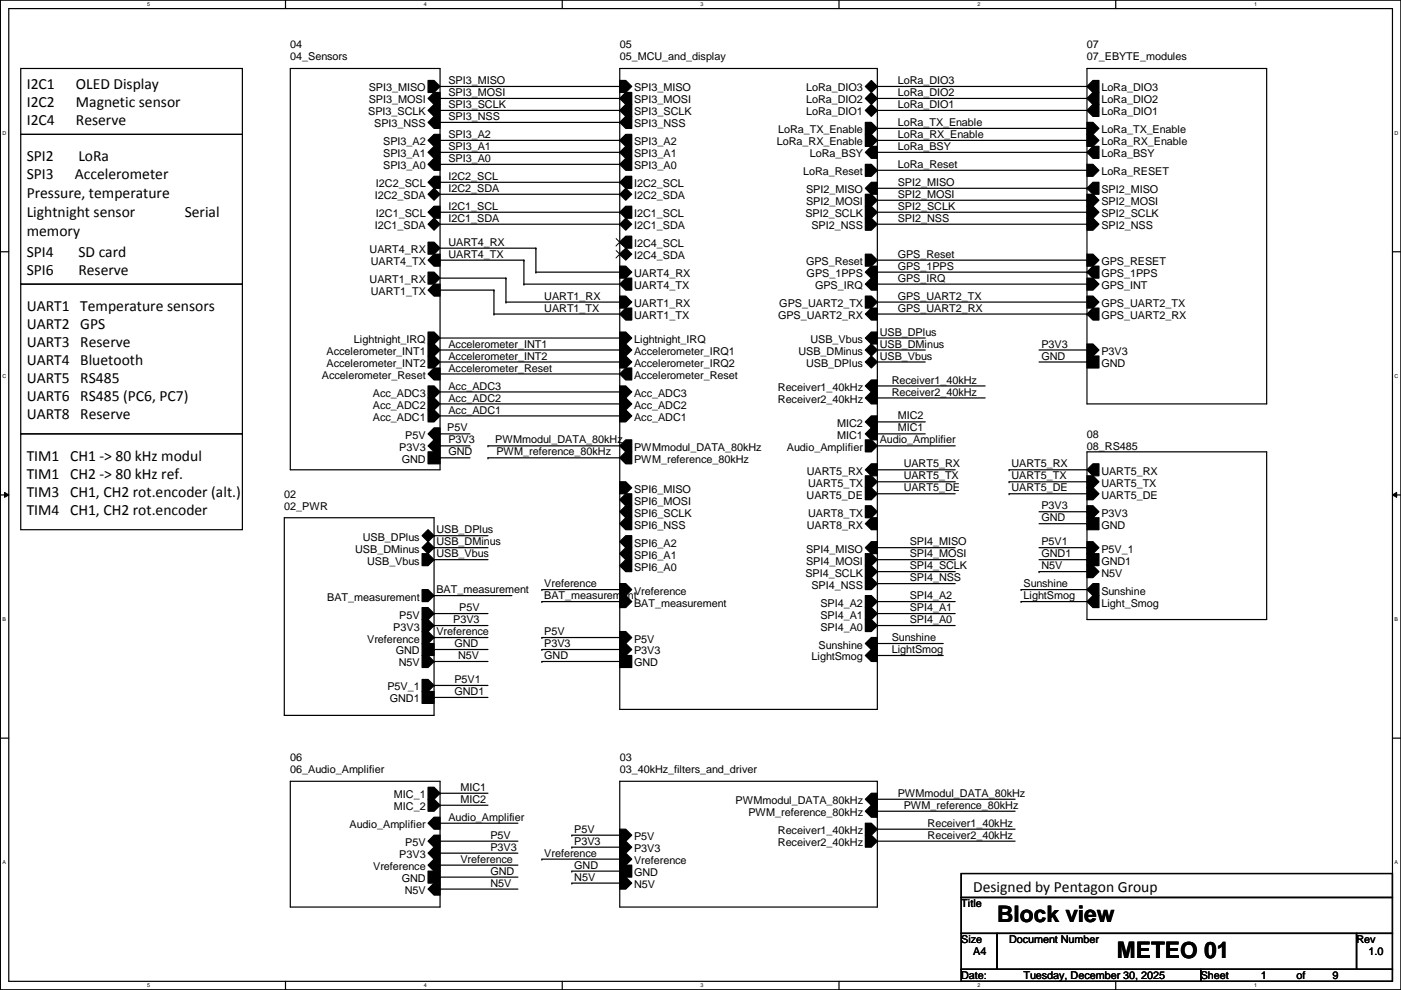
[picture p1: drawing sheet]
<svg xmlns="http://www.w3.org/2000/svg" width="297mm" height="210mm" viewBox="0 0 297 210" stroke-linecap="round" stroke-linejoin="round" font-family="sans-serif">
<path d="M.1 0h296.9v209.8h-296.9zM1.9 1.8h293.3v206.3h-293.3z" fill="none" stroke="#000" stroke-width=".25"/>
<g fill="#fff">
<path d="M31.2 .3h.6v1.2h-.6z"/>
<path d="M31.2 208.3h.6v1.2h-.6z"/>
</g>
<path d="M60.5 0v1.8M60.5 208.1v1.7" fill="none" stroke="#000" stroke-width=".25"/>
<g fill="#fff">
<path d="M89.9 .3h.6v1.2h-.6z"/>
<path d="M89.9 208.3h.6v1.2h-.6z"/>
</g>
<path d="M119.2 0v1.8M119.2 208.1v1.7" fill="none" stroke="#000" stroke-width=".25"/>
<g fill="#fff">
<path d="M148.5 .3h.6v1.2h-.6z"/>
<path d="M148.5 208.3h.6v1.2h-.6z"/>
</g>
<path d="M177.9 0v1.8M177.9 208.1v1.7" fill="none" stroke="#000" stroke-width=".25"/>
<g fill="#fff">
<path d="M207.2 .3h.6v1.2h-.6z"/>
<path d="M207.2 208.3h.6v1.2h-.6z"/>
</g>
<path d="M236.6 0v1.8M236.6 208.1v1.7" fill="none" stroke="#000" stroke-width=".25"/>
<g fill="#fff">
<path d="M265.9 .3h.6v1.2h-.6z"/>
<path d="M265.9 208.3h.6v1.2h-.6z"/>
<path d="M.5 27.6h.8v1.2h-.8z"/>
<path d="M295.7 27.6h.8v1.2h-.8z"/>
<path d="M.5 79.2h.8v1.1h-.8z"/>
<path d="M295.7 79.2h.8v1.1h-.8z"/>
</g>
<path d="M.1 53.4h1.8M295.2 53.4h1.8" fill="none" stroke="#000" stroke-width=".25"/>
<g fill="#fff">
<path d="M.5 130.7h.8v1.2h-.8z"/>
<path d="M295.7 130.7h.7v1.2h-.7z"/>
</g>
<path d="M.1 104.9h1.8M295.2 104.9h1.8" fill="none" stroke="#000" stroke-width=".25"/>
<path d="M1 104.4l.9 .5-.9 .6zM295.2 104.9l.9-.5v1.1z" fill="#000"/>
<path d="M1 104.4l.9 .5-.9 .6zM295.2 104.9l.9-.5v1.1z" fill="none" stroke="#000" stroke-width=".21"/>
<g fill="#fff">
<path d="M.5 182.3h.8v1.2h-.8z"/>
<path d="M295.7 182.3h.7v1.2h-.7z"/>
</g>
<g fill="none" stroke="#000" stroke-width=".25">
<path d="M4.4 14.5h47v14h-47zM61.5 14.5h31.8v85.1h-31.8zM90.8 17.1h1.2l1.3 1.2-1.3 1.3h-1.2zM93.3 18.3h38.1M131.4 17.1h1.3l1.2 1.2-1.2 1.3h-1.3zM131.4 18.3h.1M131.4 14.5h54.6v135.9h-54.6zM183.5 18.3l1.2-1.2 1.3 1.2-1.3 1.3zM186 18.3h.1M186 18.3h44.5M230.5 18.3l1.2-1.2h1.3v2.5h-1.3zM230.5 14.5h38.1v71.1h-38.1z"/>
<path d="M4.4 28.5h47v31.7h-47zM90.8 23.4l1.2-1.3h1.3v2.6h-1.3zM90.8 26l1.2-1.3h1.3v2.5h-1.3zM90.8 34.8l1.2-1.2h1.3v2.5h-1.3zM90.8 32.3l1.2-1.3h1.3v2.6h-1.3zM90.8 29.8l1.2-1.3h1.3v2.5h-1.3zM90.8 20.9l1.2-1.3h1.3v2.5h-1.3zM90.8 38.7l1.2-1.3h1.3v2.5h-1.3zM93.3 34.8h.1M93.3 20.9h38.1M93.3 23.4h38.1M93.3 29.8h38.1"/>
<path d="M93.3 32.3h38.1M93.3 26h38.1M93.3 38.7h38.1M93.3 34.8h38.1M131.4 20.9l1.3-1.3h1.2v2.5h-1.2zM131.4 23.4l1.3-1.3h1.2v2.6h-1.2zM131.4 26l1.3-1.3h1.2v2.5h-1.2zM131.4 34.8l1.3-1.2h1.2v2.5h-1.2zM131.4 29.8l1.3-1.3h1.2v2.5h-1.2zM131.4 38.7l1.3-1.3h1.2v2.5h-1.2zM131.4 20.9h.1M131.4 23.4h.1"/>
<path d="M131.4 26h.1M131.4 29.8h.1M131.4 32.3h.1M131.4 38.7h.1M132.7 31h1.2v2.6h-1.2l-1.3-1.3zM183.5 39.9l1.2-1.2h1.3v2.5h-1.3zM183.5 23.4l1.2-1.3 1.3 1.3-1.3 1.3zM183.5 20.9l1.2-1.3 1.3 1.3-1.3 1.2zM183.5 34.8h1.2l1.3 1.3-1.3 1.3h-1.2zM183.5 28.5h1.2l1.3 1.3-1.3 1.2h-1.2zM183.5 26h1.2l1.3 1.2-1.3 1.3h-1.2zM184.7 31h1.3v2.6h-1.3l-1.2-1.3z"/>
<path d="M186 20.9h.1M186 23.4h.1M186 29.8h.1M186 27.2h.1M186 32.3h.1M186 36.1h.1M186 20.9h44.5M186 23.4h44.5M186 29.8h44.5M186 27.2h44.5M186 32.3h44.5M186 36.1h44.5"/>
<path d="M186 39.9h44.5M230.5 23.4l1.2-1.3h1.3v2.6h-1.3zM230.5 20.9l1.2-1.3h1.3v2.5h-1.3zM230.5 32.3l1.2-1.3h1.3v2.6h-1.3zM230.5 26h1.2l1.3 1.2-1.3 1.3h-1.2zM230.5 28.5h1.2l1.3 1.3-1.3 1.2h-1.2zM230.5 34.8h1.2l1.3 1.3-1.3 1.3h-1.2zM230.5 39.9l1.2-1.2h1.3v2.5h-1.3zM230.5 39.9h.1M90.8 47.5l1.2-1.2 1.3 1.2-1.3 1.3zM90.8 41.2l1.2-1.3 1.3 1.3-1.3 1.3zM90.8 45l1.2-1.3h1.3v2.6h-1.3z"/>
<path d="M90.8 57.7h1.2l1.3 1.3-1.3 1.2h-1.2zM90.8 51.4h1.2l1.3 1.2-1.3 1.3h-1.2zM90.8 55.2l1.2-1.3h1.3v2.5h-1.3zM93.3 55.2h.1M93.3 45h38.1M93.3 47.5h38.1M93.3 55.2h17.8M93.3 41.2h38.1M93.3 52.6h20.3M93.3 59h14M107.3 59h.1M107.3 59v5.1"/>
<path d="M111.1 55.2h.1M111.1 55.2v5M113.6 52.6h.1M113.6 57.7h.1M113.6 57.7h17.8M113.6 52.6v5.1M131.4 45l1.3-1.3h1.2v2.6h-1.2zM131.4 41.2l1.3-1.3 1.2 1.3-1.2 1.3zM131.4 47.5l1.3-1.2 1.2 1.2-1.2 1.3zM131.4 53.9l1.3-1.3 1.2 1.3-1.2 1.3zM131.4 51.4l1.3-1.3h1.2v2.5h-1.2zM131.4 56.4h1.3l1.2 1.3-1.2 1.3h-1.3z"/>
<path d="M131.4 41.2h.1M131.4 45h.1M131.4 47.5h.1M131.4 57.7h.1M183.5 41.2h1.2l1.3 1.3-1.3 1.2h-1.2zM183.5 43.7h1.2l1.3 1.3-1.3 1.3h-1.2zM183.5 46.3h1.2l1.3 1.2-1.3 1.3h-1.2zM183.5 53.9h1.2l1.3 1.3-1.3 1.2h-1.2zM183.5 57.7l1.2-1.3h1.3v2.6h-1.3zM186 42.5h44.5M186 45h44.5M186 47.5h44.5"/>
<path d="M186 55.2h44.5M186 57.7h44.5M230.5 59h1.2l1.3 1.2-1.3 1.3h-1.2zM230.5 57.7l1.2-1.3h1.3v2.6h-1.3zM230.5 53.9h1.2l1.3 1.3-1.3 1.2h-1.2zM230.5 43.7h1.2l1.3 1.3-1.3 1.3h-1.2zM230.5 46.3h1.2l1.3 1.2-1.3 1.3h-1.2zM230.5 41.2h1.2l1.3 1.3-1.3 1.2h-1.2zM230.5 42.5h.1M230.5 45h.1M230.5 47.5h.1M230.5 55.2h.1"/>
<path d="M230.5 57.7h.1M4.4 60.2h47v31.8h-47zM90.8 72.9h1.2l1.3 1.3-1.3 1.3h-1.2zM90.8 79.3l1.2-1.3h1.3v2.6h-1.3zM90.8 75.5h1.2l1.3 1.3-1.3 1.2h-1.2zM90.8 70.4h1.2l1.3 1.3-1.3 1.2h-1.2zM90.8 61.5l1.2-1.3h1.3v2.6h-1.3zM93.3 74.2h38.1M93.3 76.8h38.1M93.3 71.7h38.1M93.3 61.5h11.4M93.3 79.3h38.1"/>
<path d="M104.7 61.5h.1M104.7 66.6h.1M104.7 66.6h26.7M104.7 61.5v5.1M107.3 64.1h.1M107.3 64.1h24.1M111.1 60.2h.1M111.1 60.2h20.3M131.4 62.8h1.3l1.2 1.3-1.2 1.2h-1.3zM131.4 66.6l1.3-1.3h1.2v2.6h-1.2zM131.4 70.4h1.3l1.2 1.3-1.2 1.2h-1.3zM131.4 72.9h1.3l1.2 1.3-1.2 1.3h-1.3z"/>
<path d="M131.4 75.5h1.3l1.2 1.3-1.2 1.2h-1.3zM131.4 60.2l1.3-1.2h1.2v2.5h-1.2zM131.4 79.3l1.3-1.3h1.2v2.6h-1.2zM131.4 64.1h.1M131.4 66.6h.1M131.4 71.7h.1M131.4 74.2h.1M131.4 76.8h.1M131.4 79.3h.1M183.5 76.8l1.2-1.3 1.3 1.3-1.3 1.2zM183.5 74.2l1.2-1.3 1.3 1.3-1.3 1.3zM183.5 71.7l1.2-1.3h1.3v2.5h-1.3z"/>
<path d="M183.5 62.8h1.2l1.3 1.3-1.3 1.2h-1.2zM183.5 66.6l1.2-1.3h1.3v2.6h-1.3zM183.5 60.2l1.2-1.2h1.3v2.5h-1.3zM186 76.8h.1M186 74.2h.1M186 71.7h.1M186 64.1h.1M186 74.2h10.2M186 76.8h10.2M186 71.7h10.2M186 66.6h44.5M186 60.2h44.5"/>
<path d="M186 64.1h44.5M220.3 74.2h10.2M220.3 76.8h10.2M230.5 72.9h1.2l1.3 1.3-1.3 1.3h-1.2zM230.5 75.5h2.5v2.5h-2.5zM230.5 62.8h1.2l1.3 1.3-1.3 1.2h-1.2zM230.5 66.6l1.2-1.3h1.3v2.6h-1.3zM230.5 74.2h.1M230.5 76.8h.1M230.5 66.6h.1M230.5 60.2h.1M4.4 92h47v20.3h-47z"/>
<path d="M90.8 92l1.2-1.3h1.3v2.6h-1.3zM90.8 95.8h2.5v2.5h-2.5zM90.8 94.5l1.2-1.2h1.3v2.5h-1.3zM90.8 86.9h1.2l1.3 1.3-1.3 1.3h-1.2zM90.8 84.4h1.2l1.3 1.2-1.3 1.3h-1.2zM90.8 81.8h1.2l1.3 1.3-1.3 1.3h-1.2zM93.3 97.1h.1M93.3 94.5h.1M93.3 92h.1M93.3 94.5h6.3M93.3 92h6.3M93.3 97.1h6.3"/>
<path d="M93.3 88.2h38.1M93.3 85.6h38.1M93.3 83.1h38.1M103.5 94.5h.1M103.5 97.1h.1M103.5 94.5h27.9M103.5 97.1h27.9M131.4 97.1l1.3-1.3h1.2v2.5h-1.2zM131.4 94.5l1.3-1.2h1.2v2.5h-1.2zM131.4 86.9h1.3l1.2 1.3-1.2 1.3h-1.3zM131.4 84.4h1.3l1.2 1.2-1.2 1.3h-1.3zM131.4 81.8h1.3l1.2 1.3-1.2 1.3h-1.3z"/>
<path d="M131.4 88.2h.1M131.4 85.6h.1M131.4 83.1h.1M183.5 93.3h1.2l1.3 1.2-1.3 1.3h-1.2zM183.5 84.4l1.2-1.3h1.3v2.5h-1.3zM183.5 81.8l1.2-1.2h1.3v2.5h-1.3zM183.5 92l1.2-1.3h1.3v2.6h-1.3zM183.5 89.5l1.2-1.3h1.3v2.5h-1.3zM183.5 99.6l1.2-1.3h1.3v2.6h-1.3zM186 94.5h.1M186 92h.1M186 89.5h.1"/>
<path d="M186 99.6h.1M186 81.8h.1M186 84.4h.1M186 94.5h16.5M186 92h10.2M186 89.5h10.2M186 99.6h16.5M186 81.8h22.9M186 84.4h22.9M213.9 99.6h.1M213.9 99.6h16.6M230.5 99.6l1.2-1.3h1.3v2.6h-1.3z"/>
<path d="M230.5 95.8h38.1v35.6h-38.1zM60.3 109.8h31.7v41.9h-31.7zM89.5 113.6l1.3-1.3 1.2 1.3-1.2 1.3zM89.5 116.1l1.3-1.2 1.2 1.2-1.2 1.3zM89.5 117.4h1.3l1.2 1.3-1.2 1.2h-1.3zM92 118.7h.1M92 113.6h.1M92 116.1h.1M92 118.7h11.5M92 113.6h11.5M92 116.1h11.5M131.4 119.9l1.3-1.2h1.2v2.5h-1.2z"/>
<path d="M131.4 117.4l1.3-1.3h1.2v2.6h-1.2zM131.4 114.9l1.3-1.3h1.2v2.5h-1.2zM131.4 111l1.3-1.2h1.2v2.5h-1.2zM131.4 108.5l1.3-1.3h1.2v2.6h-1.2zM131.4 106l1.3-1.3h1.2v2.5h-1.2zM131.4 102.2h1.3l1.2 1.2-1.2 1.3h-1.3zM183.5 100.9h1.2l1.3 1.3-1.3 1.2h-1.2zM183.5 103.4h1.2l1.3 1.3-1.3 1.3h-1.2zM183.5 116.1l1.2-1.2h1.3v2.5h-1.3zM183.5 117.4h1.2l1.3 1.3-1.3 1.2h-1.2zM183.5 119.9h1.2l1.3 1.3-1.3 1.3h-1.2zM183.5 111l1.2-1.2h1.3v2.5h-1.3z"/>
<path d="M183.5 107.2h1.2l1.3 1.3-1.3 1.3h-1.2zM186 102.2h.1M186 104.7h.1M186 116.1h.1M186 118.7h.1M186 118.7h16.5M186 116.1h16.5M186 102.2h16.5M186 104.7h16.5M213.9 102.2h.1M213.9 104.7h.1M213.9 102.2h16.6"/>
<path d="M213.9 104.7h16.6M220.3 118.7h10.2M220.3 116.1h10.2M220.3 108.5h10.2M220.3 111h10.2M230.5 107.2h1.2l1.3 1.3-1.3 1.3h-1.2zM230.5 117.4h2.5v2.5h-2.5zM230.5 114.9h1.2l1.3 1.2-1.3 1.3h-1.2zM230.5 103.4h1.2l1.3 1.3-1.3 1.3h-1.2zM230.5 100.9h1.2l1.3 1.3-1.3 1.2h-1.2zM230.5 109.8h2.5v2.5h-2.5zM230.5 119.9h1.2l1.3 1.3-1.3 1.3h-1.2z"/>
<path d="M230.5 108.5h.1M230.5 111h.1M230.5 118.7h.1M230.5 116.1h.1M89.5 136.4h2.5v2.6h-2.5zM89.5 131.4h1.3l1.2 1.2-1.2 1.3h-1.3zM89.5 139h1.3l1.2 1.3-1.2 1.2h-1.3zM89.5 128.8h1.3l1.2 1.3-1.2 1.3h-1.3zM89.5 133.9h1.3l1.2 1.3-1.2 1.2h-1.3zM89.5 125h1.3l1.2 1.3-1.2 1.3h-1.3zM92 135.2h.1M92 132.6h.1"/>
<path d="M92 130.1h.1M92 137.7h.1M92 126.3h.1M92 135.2h11.5M92 137.7h11.5M92 132.6h11.5M92 130.1h11.5M92 126.3h16.5M114.9 125h.1M114.9 137.7h.1M114.9 135.2h.1M114.9 127.6h.1"/>
<path d="M114.9 135.2h16.5M114.9 125h16.5M114.9 137.7h16.5M114.9 127.6h16.5M131.4 136.4h1.3l1.2 1.3-1.2 1.3h-1.3zM131.4 139h2.5v2.5h-2.5zM131.4 123.7h1.3l1.2 1.3-1.2 1.3h-1.3zM131.4 133.9h1.3l1.2 1.3-1.2 1.2h-1.3zM131.4 126.3h1.3l1.2 1.3-1.2 1.2h-1.3zM183.5 122.5h1.2l1.3 1.2-1.3 1.3h-1.2zM183.5 131.4h1.2l1.3 1.2-1.3 1.3h-1.2zM183.5 128.8h1.2l1.3 1.3-1.3 1.3h-1.2z"/>
<path d="M183.5 126.3h1.2l1.3 1.3-1.3 1.2h-1.2zM183.5 136.4l1.2-1.2h1.3v2.5h-1.3zM183.5 139l1.2-1.3h1.3v2.6h-1.3zM186 123.7h.1M186 127.6h.1M186 130.1h.1M186 132.6h.1M186 121.2h.1M186 136.4h.1M186 139h.1M186 132.6h16.5M186 130.1h16.5"/>
<path d="M186 123.7h16.5M186 127.6h16.5M186 121.2h16.5M186 136.4h14M186 139h14M216.5 127.6h.1M216.5 125h.1M216.5 125h14M216.5 127.6h14M220.3 121.2h.1M220.3 121.2h10.2M230.5 125l1.2-1.3h1.3v2.6h-1.3z"/>
<path d="M230.5 127.6l1.2-1.3h1.3v2.5h-1.3zM.1 156.5h1.8M89.5 146.6h2.5v2.5h-2.5zM89.5 144.1h1.3l1.2 1.2-1.2 1.3h-1.3zM92 140.3h.1M92 147.9h.1M92 145.3h.1M92 140.3h11.5M92 147.9h11.5M92 145.3h11.5M114.9 140.3h.1M114.9 140.3h16.5"/>
<path d="M295.2 156.5h1.8M61.5 165.7h31.8v26.6h-31.8zM90.8 174.5l1.2-1.2h1.3v2.5h-1.3zM90.8 178.4l1.2-1.3h1.3v2.5h-1.3zM90.8 166.9h1.2l1.3 1.3-1.3 1.3h-1.2zM90.8 169.5h1.2l1.3 1.2-1.3 1.3h-1.2zM93.3 174.5h.1M93.3 178.4h.1M93.3 170.7h.1M93.3 168.2h.1M93.3 174.5h16.5M93.3 178.4h16.5"/>
<path d="M93.3 170.7h10.2M93.3 168.2h10.2M121.2 179.6h.1M121.2 177.1h.1M121.2 179.6h10.2M121.2 177.1h10.2M131.4 175.8h1.3l1.2 1.3-1.2 1.3h-1.3zM131.4 178.4h1.3l1.2 1.2-1.2 1.3h-1.3zM131.4 165.7h54.6v26.6h-54.6zM183.5 174.5h1.2l1.3 1.3-1.3 1.3h-1.2zM183.5 177.1h1.2l1.3 1.3-1.3 1.2h-1.2zM183.5 169.5l1.2-1.3h1.3v2.5h-1.3z"/>
<path d="M183.5 172l1.2-1.3h1.3v2.6h-1.3zM186 169.5h.1M186 172h.1M186 175.8h.1M186 178.4h.1M186 178.4h29.2M186 169.5h29.2M186 172h29.2M186 175.8h29.2M90.8 184.7h2.5v2.5h-2.5zM90.8 188.5l1.2-1.3h1.3v2.6h-1.3zM90.8 183.4l1.2-1.2h1.3v2.5h-1.3z"/>
<path d="M90.8 180.9l1.2-1.3h1.3v2.6h-1.3zM93.3 186h.1M93.3 183.4h.1M93.3 188.5h.1M93.3 180.9h.1M93.3 186h16.5M93.3 183.4h16.5M93.3 188.5h16.5M93.3 180.9h16.5M114.9 182.2h.1M114.9 182.2h16.5M121.2 184.7h.1"/>
<path d="M121.2 187.2h.1M121.2 184.7h10.2M121.2 187.2h10.2M131.4 186h1.3l1.2 1.2-1.2 1.3h-1.3zM131.4 183.4h2.5v2.6h-2.5zM131.4 180.9h1.3l1.2 1.3-1.2 1.2h-1.3zM203.8 185.2h91.4v5.1h-91.4zM203.8 190.3h91.4v7.6h-91.4zM203.8 197.9h7.6v7.6h-7.6zM211.4 197.9h76.2v7.6h-76.2zM287.6 197.9h7.6v7.6h-7.6zM203.8 205.5h50.8v2.6h-50.8z"/>
<path d="M254.6 205.5h40.6v2.6h-40.6z"/>
</g>
<g fill="#000">
<path d="M183.5 18.3l1.2-1.2 1.3 1.2-1.3 1.3zM183.5 23.4l1.2-1.3 1.3 1.3-1.3 1.3zM183.5 20.9l1.2-1.3 1.3 1.3-1.3 1.2zM90.8 47.5l1.2-1.2 1.3 1.2-1.3 1.3zM90.8 41.2l1.2-1.3 1.3 1.3-1.3 1.3zM131.4 41.2l1.3-1.3 1.2 1.3-1.2 1.3zM131.4 47.5l1.3-1.2 1.2 1.2-1.2 1.3zM131.4 53.9l1.3-1.3 1.2 1.3-1.2 1.3zM183.5 76.8l1.2-1.3 1.3 1.3-1.3 1.2zM183.5 74.2l1.2-1.3 1.3 1.3-1.3 1.3zM89.5 113.6l1.3-1.3 1.2 1.3-1.2 1.3zM89.5 116.1l1.3-1.2 1.2 1.2-1.2 1.3z"/>
<path d="M90.8 17.1h1.2l1.3 1.2-1.3 1.3h-1.2z" fill-rule="evenodd"/>
<path d="M131.4 17.1h1.3l1.2 1.2-1.2 1.3h-1.3z" fill-rule="evenodd"/>
<path d="M230.5 18.3l1.2-1.2h1.3v2.5h-1.3z" fill-rule="evenodd"/>
<path d="M90.8 23.4l1.2-1.3h1.3v2.6h-1.3z" fill-rule="evenodd"/>
<path d="M90.8 26l1.2-1.3h1.3v2.5h-1.3z" fill-rule="evenodd"/>
<path d="M90.8 34.8l1.2-1.2h1.3v2.5h-1.3z" fill-rule="evenodd"/>
<path d="M90.8 32.3l1.2-1.3h1.3v2.6h-1.3z" fill-rule="evenodd"/>
<path d="M90.8 29.8l1.2-1.3h1.3v2.5h-1.3z" fill-rule="evenodd"/>
<path d="M90.8 20.9l1.2-1.3h1.3v2.5h-1.3z" fill-rule="evenodd"/>
<path d="M90.8 38.7l1.2-1.3h1.3v2.5h-1.3z" fill-rule="evenodd"/>
<path d="M131.4 20.9l1.3-1.3h1.2v2.5h-1.2z" fill-rule="evenodd"/>
<path d="M131.4 23.4l1.3-1.3h1.2v2.6h-1.2z" fill-rule="evenodd"/>
<path d="M131.4 26l1.3-1.3h1.2v2.5h-1.2z" fill-rule="evenodd"/>
<path d="M131.4 34.8l1.3-1.2h1.2v2.5h-1.2z" fill-rule="evenodd"/>
<path d="M132.7 31h1.2v2.6h-1.2l-1.3-1.3z" fill-rule="evenodd"/>
<path d="M131.4 29.8l1.3-1.3h1.2v2.5h-1.2z" fill-rule="evenodd"/>
<path d="M131.4 38.7l1.3-1.3h1.2v2.5h-1.2z" fill-rule="evenodd"/>
<path d="M183.5 39.9l1.2-1.2h1.3v2.5h-1.3z" fill-rule="evenodd"/>
<path d="M184.7 31h1.3v2.6h-1.3l-1.2-1.3z" fill-rule="evenodd"/>
<path d="M183.5 34.8h1.2l1.3 1.3-1.3 1.3h-1.2z" fill-rule="evenodd"/>
<path d="M183.5 28.5h1.2l1.3 1.3-1.3 1.2h-1.2z" fill-rule="evenodd"/>
<path d="M183.5 26h1.2l1.3 1.2-1.3 1.3h-1.2z" fill-rule="evenodd"/>
<path d="M230.5 23.4l1.2-1.3h1.3v2.6h-1.3z" fill-rule="evenodd"/>
<path d="M230.5 20.9l1.2-1.3h1.3v2.5h-1.3z" fill-rule="evenodd"/>
<path d="M230.5 32.3l1.2-1.3h1.3v2.6h-1.3z" fill-rule="evenodd"/>
<path d="M230.5 26h1.2l1.3 1.2-1.3 1.3h-1.2z" fill-rule="evenodd"/>
<path d="M230.5 28.5h1.2l1.3 1.3-1.3 1.2h-1.2z" fill-rule="evenodd"/>
<path d="M230.5 34.8h1.2l1.3 1.3-1.3 1.3h-1.2z" fill-rule="evenodd"/>
<path d="M230.5 39.9l1.2-1.2h1.3v2.5h-1.3z" fill-rule="evenodd"/>
<path d="M90.8 45l1.2-1.3h1.3v2.6h-1.3z" fill-rule="evenodd"/>
<path d="M90.8 57.7h1.2l1.3 1.3-1.3 1.2h-1.2z" fill-rule="evenodd"/>
<path d="M90.8 51.4h1.2l1.3 1.2-1.3 1.3h-1.2z" fill-rule="evenodd"/>
<path d="M90.8 55.2l1.2-1.3h1.3v2.5h-1.3z" fill-rule="evenodd"/>
<path d="M131.4 45l1.3-1.3h1.2v2.6h-1.2z" fill-rule="evenodd"/>
<path d="M131.4 51.4l1.3-1.3h1.2v2.5h-1.2z" fill-rule="evenodd"/>
<path d="M131.4 56.4h1.3l1.2 1.3-1.2 1.3h-1.3z" fill-rule="evenodd"/>
<path d="M183.5 41.2h1.2l1.3 1.3-1.3 1.2h-1.2z" fill-rule="evenodd"/>
<path d="M183.5 43.7h1.2l1.3 1.3-1.3 1.3h-1.2z" fill-rule="evenodd"/>
<path d="M183.5 46.3h1.2l1.3 1.2-1.3 1.3h-1.2z" fill-rule="evenodd"/>
<path d="M183.5 53.9h1.2l1.3 1.3-1.3 1.2h-1.2z" fill-rule="evenodd"/>
<path d="M183.5 57.7l1.2-1.3h1.3v2.6h-1.3z" fill-rule="evenodd"/>
<path d="M230.5 57.7l1.2-1.3h1.3v2.6h-1.3z" fill-rule="evenodd"/>
<path d="M230.5 53.9h1.2l1.3 1.3-1.3 1.2h-1.2z" fill-rule="evenodd"/>
<path d="M230.5 43.7h1.2l1.3 1.3-1.3 1.3h-1.2z" fill-rule="evenodd"/>
<path d="M230.5 46.3h1.2l1.3 1.2-1.3 1.3h-1.2z" fill-rule="evenodd"/>
<path d="M230.5 41.2h1.2l1.3 1.3-1.3 1.2h-1.2z" fill-rule="evenodd"/>
<path d="M90.8 72.9h1.2l1.3 1.3-1.3 1.3h-1.2z" fill-rule="evenodd"/>
<path d="M90.8 79.3l1.2-1.3h1.3v2.6h-1.3z" fill-rule="evenodd"/>
<path d="M90.8 75.5h1.2l1.3 1.3-1.3 1.2h-1.2z" fill-rule="evenodd"/>
<path d="M90.8 70.4h1.2l1.3 1.3-1.3 1.2h-1.2z" fill-rule="evenodd"/>
<path d="M90.8 61.5l1.2-1.3h1.3v2.6h-1.3z" fill-rule="evenodd"/>
<path d="M131.4 62.8h1.3l1.2 1.3-1.2 1.2h-1.3z" fill-rule="evenodd"/>
<path d="M131.4 66.6l1.3-1.3h1.2v2.6h-1.2z" fill-rule="evenodd"/>
<path d="M131.4 70.4h1.3l1.2 1.3-1.2 1.2h-1.3z" fill-rule="evenodd"/>
<path d="M131.4 72.9h1.3l1.2 1.3-1.2 1.3h-1.3z" fill-rule="evenodd"/>
<path d="M131.4 75.5h1.3l1.2 1.3-1.2 1.2h-1.3z" fill-rule="evenodd"/>
<path d="M131.4 60.2l1.3-1.2h1.2v2.5h-1.2z" fill-rule="evenodd"/>
<path d="M131.4 79.3l1.3-1.3h1.2v2.6h-1.2z" fill-rule="evenodd"/>
<path d="M183.5 71.7l1.2-1.3h1.3v2.5h-1.3z" fill-rule="evenodd"/>
<path d="M183.5 62.8h1.2l1.3 1.3-1.3 1.2h-1.2z" fill-rule="evenodd"/>
<path d="M183.5 66.6l1.2-1.3h1.3v2.6h-1.3z" fill-rule="evenodd"/>
<path d="M183.5 60.2l1.2-1.2h1.3v2.5h-1.3z" fill-rule="evenodd"/>
<path d="M230.5 59h1.2l1.3 1.2-1.3 1.3h-1.2z" fill-rule="evenodd"/>
<path d="M230.5 72.9h1.2l1.3 1.3-1.3 1.3h-1.2z" fill-rule="evenodd"/>
<path d="M230.5 75.5h2.5v2.5h-2.5z" fill-rule="evenodd"/>
<path d="M230.5 62.8h1.2l1.3 1.3-1.3 1.2h-1.2z" fill-rule="evenodd"/>
<path d="M230.5 66.6l1.2-1.3h1.3v2.6h-1.3z" fill-rule="evenodd"/>
<path d="M90.8 92l1.2-1.3h1.3v2.6h-1.3z" fill-rule="evenodd"/>
<path d="M90.8 95.8h2.5v2.5h-2.5z" fill-rule="evenodd"/>
<path d="M90.8 94.5l1.2-1.2h1.3v2.5h-1.3z" fill-rule="evenodd"/>
<path d="M90.8 86.9h1.2l1.3 1.3-1.3 1.3h-1.2z" fill-rule="evenodd"/>
<path d="M90.8 84.4h1.2l1.3 1.2-1.3 1.3h-1.2z" fill-rule="evenodd"/>
<path d="M90.8 81.8h1.2l1.3 1.3-1.3 1.3h-1.2z" fill-rule="evenodd"/>
<path d="M131.4 97.1l1.3-1.3h1.2v2.5h-1.2z" fill-rule="evenodd"/>
<path d="M131.4 94.5l1.3-1.2h1.2v2.5h-1.2z" fill-rule="evenodd"/>
<path d="M131.4 86.9h1.3l1.2 1.3-1.2 1.3h-1.3z" fill-rule="evenodd"/>
<path d="M131.4 84.4h1.3l1.2 1.2-1.2 1.3h-1.3z" fill-rule="evenodd"/>
<path d="M131.4 81.8h1.3l1.2 1.3-1.2 1.3h-1.3z" fill-rule="evenodd"/>
<path d="M183.5 93.3h1.2l1.3 1.2-1.3 1.3h-1.2z" fill-rule="evenodd"/>
<path d="M183.5 84.4l1.2-1.3h1.3v2.5h-1.3z" fill-rule="evenodd"/>
<path d="M183.5 81.8l1.2-1.2h1.3v2.5h-1.3z" fill-rule="evenodd"/>
<path d="M183.5 92l1.2-1.3h1.3v2.6h-1.3z" fill-rule="evenodd"/>
<path d="M183.5 89.5l1.2-1.3h1.3v2.5h-1.3z" fill-rule="evenodd"/>
<path d="M183.5 99.6l1.2-1.3h1.3v2.6h-1.3z" fill-rule="evenodd"/>
<path d="M230.5 99.6l1.2-1.3h1.3v2.6h-1.3z" fill-rule="evenodd"/>
<path d="M89.5 117.4h1.3l1.2 1.3-1.2 1.2h-1.3z" fill-rule="evenodd"/>
<path d="M131.4 119.9l1.3-1.2h1.2v2.5h-1.2z" fill-rule="evenodd"/>
<path d="M131.4 117.4l1.3-1.3h1.2v2.6h-1.2z" fill-rule="evenodd"/>
<path d="M131.4 114.9l1.3-1.3h1.2v2.5h-1.2z" fill-rule="evenodd"/>
<path d="M131.4 111l1.3-1.2h1.2v2.5h-1.2z" fill-rule="evenodd"/>
<path d="M131.4 108.5l1.3-1.3h1.2v2.6h-1.2z" fill-rule="evenodd"/>
<path d="M131.4 106l1.3-1.3h1.2v2.5h-1.2z" fill-rule="evenodd"/>
<path d="M131.4 102.2h1.3l1.2 1.2-1.2 1.3h-1.3z" fill-rule="evenodd"/>
<path d="M183.5 100.9h1.2l1.3 1.3-1.3 1.2h-1.2z" fill-rule="evenodd"/>
<path d="M183.5 103.4h1.2l1.3 1.3-1.3 1.3h-1.2z" fill-rule="evenodd"/>
<path d="M183.5 116.1l1.2-1.2h1.3v2.5h-1.3z" fill-rule="evenodd"/>
<path d="M183.5 117.4h1.2l1.3 1.3-1.3 1.2h-1.2z" fill-rule="evenodd"/>
<path d="M183.5 111l1.2-1.2h1.3v2.5h-1.3z" fill-rule="evenodd"/>
<path d="M183.5 107.2h1.2l1.3 1.3-1.3 1.3h-1.2z" fill-rule="evenodd"/>
<path d="M230.5 107.2h1.2l1.3 1.3-1.3 1.3h-1.2z" fill-rule="evenodd"/>
<path d="M230.5 117.4h2.5v2.5h-2.5z" fill-rule="evenodd"/>
<path d="M230.5 114.9h1.2l1.3 1.2-1.3 1.3h-1.2z" fill-rule="evenodd"/>
<path d="M230.5 103.4h1.2l1.3 1.3-1.3 1.3h-1.2z" fill-rule="evenodd"/>
<path d="M230.5 100.9h1.2l1.3 1.3-1.3 1.2h-1.2z" fill-rule="evenodd"/>
<path d="M230.5 109.8h2.5v2.5h-2.5z" fill-rule="evenodd"/>
<path d="M89.5 136.4h2.5v2.6h-2.5z" fill-rule="evenodd"/>
<path d="M89.5 131.4h1.3l1.2 1.2-1.2 1.3h-1.3z" fill-rule="evenodd"/>
<path d="M89.5 128.8h1.3l1.2 1.3-1.2 1.3h-1.3z" fill-rule="evenodd"/>
<path d="M89.5 133.9h1.3l1.2 1.3-1.2 1.2h-1.3z" fill-rule="evenodd"/>
<path d="M89.5 125h1.3l1.2 1.3-1.2 1.3h-1.3z" fill-rule="evenodd"/>
<path d="M131.4 136.4h1.3l1.2 1.3-1.2 1.3h-1.3z" fill-rule="evenodd"/>
<path d="M131.4 123.7h1.3l1.2 1.3-1.2 1.3h-1.3z" fill-rule="evenodd"/>
<path d="M131.4 133.9h1.3l1.2 1.3-1.2 1.2h-1.3z" fill-rule="evenodd"/>
<path d="M131.4 126.3h1.3l1.2 1.3-1.2 1.2h-1.3z" fill-rule="evenodd"/>
<path d="M183.5 119.9h1.2l1.3 1.3-1.3 1.3h-1.2z" fill-rule="evenodd"/>
<path d="M183.5 122.5h1.2l1.3 1.2-1.3 1.3h-1.2z" fill-rule="evenodd"/>
<path d="M183.5 131.4h1.2l1.3 1.2-1.3 1.3h-1.2z" fill-rule="evenodd"/>
<path d="M183.5 128.8h1.2l1.3 1.3-1.3 1.3h-1.2z" fill-rule="evenodd"/>
<path d="M183.5 126.3h1.2l1.3 1.3-1.3 1.2h-1.2z" fill-rule="evenodd"/>
<path d="M183.5 136.4l1.2-1.2h1.3v2.5h-1.3z" fill-rule="evenodd"/>
<path d="M183.5 139l1.2-1.3h1.3v2.6h-1.3z" fill-rule="evenodd"/>
<path d="M230.5 125l1.2-1.3h1.3v2.6h-1.3z" fill-rule="evenodd"/>
<path d="M230.5 119.9h1.2l1.3 1.3-1.3 1.3h-1.2z" fill-rule="evenodd"/>
<path d="M230.5 127.6l1.2-1.3h1.3v2.5h-1.3z" fill-rule="evenodd"/>
<path d="M89.5 139h1.3l1.2 1.3-1.2 1.2h-1.3z" fill-rule="evenodd"/>
<path d="M89.5 146.6h2.5v2.5h-2.5z" fill-rule="evenodd"/>
<path d="M89.5 144.1h1.3l1.2 1.2-1.2 1.3h-1.3z" fill-rule="evenodd"/>
<path d="M131.4 139h2.5v2.5h-2.5z" fill-rule="evenodd"/>
<path d="M90.8 174.5l1.2-1.2h1.3v2.5h-1.3z" fill-rule="evenodd"/>
<path d="M90.8 178.4l1.2-1.3h1.3v2.5h-1.3z" fill-rule="evenodd"/>
<path d="M90.8 166.9h1.2l1.3 1.3-1.3 1.3h-1.2z" fill-rule="evenodd"/>
<path d="M90.8 169.5h1.2l1.3 1.2-1.3 1.3h-1.2z" fill-rule="evenodd"/>
<path d="M131.4 175.8h1.3l1.2 1.3-1.2 1.3h-1.3z" fill-rule="evenodd"/>
<path d="M131.4 178.4h1.3l1.2 1.2-1.2 1.3h-1.3z" fill-rule="evenodd"/>
<path d="M183.5 174.5h1.2l1.3 1.3-1.3 1.3h-1.2z" fill-rule="evenodd"/>
<path d="M183.5 177.1h1.2l1.3 1.3-1.3 1.2h-1.2z" fill-rule="evenodd"/>
<path d="M183.5 169.5l1.2-1.3h1.3v2.5h-1.3z" fill-rule="evenodd"/>
<path d="M183.5 172l1.2-1.3h1.3v2.6h-1.3z" fill-rule="evenodd"/>
<path d="M90.8 184.7h2.5v2.5h-2.5z" fill-rule="evenodd"/>
<path d="M90.8 188.5l1.2-1.3h1.3v2.6h-1.3z" fill-rule="evenodd"/>
<path d="M90.8 183.4l1.2-1.2h1.3v2.5h-1.3z" fill-rule="evenodd"/>
<path d="M90.8 180.9l1.2-1.3h1.3v2.6h-1.3z" fill-rule="evenodd"/>
<path d="M131.4 186h1.3l1.2 1.2-1.2 1.3h-1.3z" fill-rule="evenodd"/>
<path d="M131.4 183.4h2.5v2.6h-2.5z" fill-rule="evenodd"/>
<path d="M131.4 180.9h1.3l1.2 1.3-1.2 1.2h-1.3z" fill-rule="evenodd"/>
</g>
<path d="M130.6 53.1l1.6 1.6M130.6 50.6l1.6 1.6M132.2 53.1l-1.6 1.6M132.2 50.6l-1.6 1.6" fill="none" stroke="#000" stroke-width=".21"/>
<g font-size="4.8">
<text x="211.4" y="195.5">Block view</text>
<text x="236.8" y="203.2">METEO 01</text>
</g>
<g font-size="3.3">
<text x="5.7" y="22.7">I2C2</text>
<text x="5.7" y="18.9">I2C1</text>
<text x="16.1" y="22.7">Magnetic sensor</text>
<text x="16.1" y="18.9">OLED Display</text>
<text x="5.7" y="26.5">I2C4</text>
<text x="16.1" y="26.5">Reserve</text>
<text x="5.7" y="34.2">SPI2</text>
<text x="16.6" y="34.2">LoRa</text>
<text x="5.7" y="38">SPI3</text>
<text x="5.7" y="42">Pressure, temperature</text>
<text x="15.9" y="38">Accelerometer</text>
<text x="5.7" y="46">Lightnight sensor</text>
<text x="39.2" y="46">Serial</text>
<text x="5.7" y="50">memory</text>
<text x="5.7" y="54.5">SPI4</text>
<text x="5.7" y="58.3">SPI6</text>
<text x="16.6" y="54.5">SD card</text>
<text x="16.6" y="58.3">Reserve</text>
<text x="5.7" y="65.9">UART1 Temperature sensors</text>
<text x="5.7" y="69.7">UART2 GPS</text>
<text x="5.7" y="73.5">UART3 Reserve</text>
<text x="5.7" y="77.3">UART4 Bluetooth</text>
<text x="5.7" y="81.2">UART5 RS485</text>
<text x="5.7" y="88.8">UART8 Reserve</text>
<text x="5.7" y="85">UART6 RS485 (PC6, PC7)</text>
<text x="5.7" y="97.7">TIM1 CH1 -&gt; 80 kHz modul</text>
<text x="5.7" y="101.5">TIM1 CH2 -&gt; 80 kHz ref.</text>
<text x="5.7" y="105.3">TIM3 CH1, CH2 rot.encoder (alt.)</text>
<text x="5.7" y="109.1">TIM4 CH1, CH2 rot.encoder</text>
<text x="206.3" y="189.1">Designed by Pentagon Group</text>
</g>
<g font-size="2.3">
<text x="61.5" y="10.2">04</text>
<text x="131.4" y="10.2">05</text>
<text x="230.5" y="10.2">07</text>
<text x="61.5" y="12.8">04_Sensors</text>
<text x="95.1" y="17.8">SPI3_MISO</text>
<text x="131.4" y="12.8">05_MCU_and_display</text>
<text x="190.3" y="17.8">LoRa_DIO3</text>
<text x="230.5" y="12.8">07_EBYTE_modules</text>
<text x="78.2" y="21.9">SPI3_MOSI</text>
<text x="78.2" y="19.4">SPI3_MISO</text>
<text x="95.1" y="20.4">SPI3_MOSI</text>
<text x="95.1" y="22.9">SPI3_SCLK</text>
<text x="134.4" y="19.4">SPI3_MISO</text>
<text x="134.4" y="21.9">SPI3_MOSI</text>
<text x="170.9" y="21.9">LoRa_DIO2</text>
<text x="170.9" y="19.4">LoRa_DIO3</text>
<text x="190.3" y="20.4">LoRa_DIO2</text>
<text x="190.3" y="22.9">LoRa_DIO1</text>
<text x="233.5" y="21.9">LoRa_DIO2</text>
<text x="233.5" y="19.4">LoRa_DIO3</text>
<text x="78.1" y="24.5">SPI3_SCLK</text>
<text x="79.3" y="27">SPI3_NSS</text>
<text x="95.1" y="25.4">SPI3_NSS</text>
<text x="95.1" y="29.3">SPI3_A2</text>
<text x="134.4" y="24.5">SPI3_SCLK</text>
<text x="134.4" y="27">SPI3_NSS</text>
<text x="165" y="28.3">LoRa_TX_Enable</text>
<text x="170.9" y="24.5">LoRa_DIO1</text>
<text x="190.3" y="29.3">LoRa_RX_Enable</text>
<text x="190.3" y="26.7">LoRa_TX_Enable</text>
<text x="233.5" y="24.5">LoRa_DIO1</text>
<text x="233.5" y="28.3">LoRa_TX_Enable</text>
<text x="81.2" y="35.9">SPI3_A0</text>
<text x="81.2" y="33.4">SPI3_A1</text>
<text x="81.2" y="30.8">SPI3_A2</text>
<text x="95.1" y="31.8">SPI3_A1</text>
<text x="95.1" y="34.3">SPI3_A0</text>
<text x="134.4" y="35.9">SPI3_A0</text>
<text x="134.4" y="33.4">SPI3_A1</text>
<text x="134.4" y="30.8">SPI3_A2</text>
<text x="164.7" y="30.8">LoRa_RX_Enable</text>
<text x="171.7" y="33.4">LoRa_BSY</text>
<text x="190.3" y="31.8">LoRa_BSY</text>
<text x="190.3" y="35.6">LoRa_Reset</text>
<text x="233.5" y="33.4">LoRa_BSY</text>
<text x="233.5" y="30.8">LoRa_RX_Enable</text>
<text x="79.7" y="39.7">I2C2_SCL</text>
<text x="95.1" y="38.1">I2C2_SCL</text>
<text x="95.1" y="40.7">I2C2_SDA</text>
<text x="134.4" y="39.7">I2C2_SCL</text>
<text x="170.3" y="37.2">LoRa_Reset</text>
<text x="170.9" y="41">SPI2_MISO</text>
<text x="190.3" y="39.4">SPI2_MISO</text>
<text x="190.3" y="42">SPI2_MOSI</text>
<text x="233.5" y="37.2">LoRa_RESET</text>
<text x="233.5" y="41">SPI2_MISO</text>
<text x="79.5" y="42.2">I2C2_SDA</text>
<text x="79.7" y="46.1">I2C1_SCL</text>
<text x="95.1" y="44.5">I2C1_SCL</text>
<text x="95.1" y="47">I2C1_SDA</text>
<text x="134.4" y="46.1">I2C1_SCL</text>
<text x="134.4" y="42.2">I2C2_SDA</text>
<text x="170.8" y="46.1">SPI2_SCLK</text>
<text x="170.9" y="43.5">SPI2_MOSI</text>
<text x="190.3" y="44.5">SPI2_SCLK</text>
<text x="190.3" y="47">SPI2_NSS</text>
<text x="233.5" y="46.1">SPI2_SCLK</text>
<text x="233.5" y="43.5">SPI2_MOSI</text>
<text x="78.4" y="53.7">UART4_RX</text>
<text x="79.5" y="48.6">I2C1_SDA</text>
<text x="95.1" y="52.1">UART4_RX</text>
<text x="134.4" y="48.6">I2C1_SDA</text>
<text x="134.4" y="52.4">I2C4_SCL</text>
<text x="172" y="48.6">SPI2_NSS</text>
<text x="233.5" y="48.6">SPI2_NSS</text>
<text x="78.6" y="56.2">UART4_TX</text>
<text x="95.1" y="54.7">UART4_TX</text>
<text x="134.4" y="54.9">I2C4_SDA</text>
<text x="134.4" y="58.8">UART4_RX</text>
<text x="170.9" y="56.2">GPS_Reset</text>
<text x="171" y="58.8">GPS_1PPS</text>
<text x="190.3" y="54.7">GPS_Reset</text>
<text x="190.3" y="57.2">GPS_1PPS</text>
<text x="190.3" y="59.7">GPS_IRQ</text>
<text x="233.5" y="58.8">GPS_1PPS</text>
<text x="233.5" y="56.2">GPS_RESET</text>
<text x="78.4" y="60">UART1_RX</text>
<text x="78.6" y="62.6">UART1_TX</text>
<text x="115.4" y="63.5">UART1_RX</text>
<text x="134.4" y="65.1">UART1_RX</text>
<text x="134.4" y="61.3">UART4_TX</text>
<text x="165.2" y="65.1">GPS_UART2_TX</text>
<text x="172.8" y="61.3">GPS_IRQ</text>
<text x="190.3" y="63.5">GPS_UART2_TX</text>
<text x="233.5" y="61.3">GPS_INT</text>
<text x="233.5" y="65.1">GPS_UART2_TX</text>
<text x="115.4" y="66.1">UART1_TX</text>
<text x="134.4" y="67.6">UART1_TX</text>
<text x="165" y="67.6">GPS_UART2_RX</text>
<text x="186.5" y="71.2">USB_DPlus</text>
<text x="190.3" y="66.1">GPS_UART2_RX</text>
<text x="233.5" y="67.6">GPS_UART2_RX</text>
<text x="69.3" y="75.3">Accelerometer_INT1</text>
<text x="69.3" y="77.8">Accelerometer_INT2</text>
<text x="75.1" y="72.7">Lightnight_IRQ</text>
<text x="95.1" y="73.7">Accelerometer_INT1</text>
<text x="95.1" y="76.2">Accelerometer_INT2</text>
<text x="134.4" y="72.7">Lightnight_IRQ</text>
<text x="134.4" y="75.3">Accelerometer_IRQ1</text>
<text x="134.4" y="77.8">Accelerometer_IRQ2</text>
<text x="169.3" y="75.3">USB_DMinus</text>
<text x="170.9" y="77.8">USB_DPlus</text>
<text x="171.8" y="72.7">USB_Vbus</text>
<text x="186.5" y="76.2">USB_Vbus</text>
<text x="186.5" y="73.7">USB_DMinus</text>
<text x="220.8" y="73.7">P3V3</text>
<text x="220.8" y="76.2">GND</text>
<text x="233.5" y="75.3">P3V3</text>
<text x="233.5" y="77.8">GND</text>
<text x="68.2" y="80.3">Accelerometer_Reset</text>
<text x="95.1" y="78.8">Accelerometer_Reset</text>
<text x="95.1" y="82.6">Acc_ADC3</text>
<text x="134.4" y="80.3">Accelerometer_Reset</text>
<text x="164.9" y="82.9">Receiver1_40kHz</text>
<text x="189.1" y="81.3">Receiver1_40kHz</text>
<text x="189.1" y="83.9">Receiver2_40kHz</text>
<text x="79.1" y="89.2">Acc_ADC1</text>
<text x="79.1" y="86.7">Acc_ADC2</text>
<text x="79.1" y="84.2">Acc_ADC3</text>
<text x="95.1" y="87.7">Acc_ADC1</text>
<text x="95.1" y="85.1">Acc_ADC2</text>
<text x="134.4" y="89.2">Acc_ADC1</text>
<text x="134.4" y="86.7">Acc_ADC2</text>
<text x="134.4" y="84.2">Acc_ADC3</text>
<text x="164.9" y="85.4">Receiver2_40kHz</text>
<text x="190.3" y="88.9">MIC2</text>
<text x="84.7" y="95.6">P3V3</text>
<text x="85.9" y="93">P5V</text>
<text x="94.8" y="91.5">P5V</text>
<text x="95.1" y="94">P3V3</text>
<text x="105" y="94">PWMmodul_DATA_80kHz</text>
<text x="134.4" y="95.6">PWMmodul_DATA_80kHz</text>
<text x="166.8" y="95.6">Audio_Amplifier</text>
<text x="177.5" y="93">MIC1</text>
<text x="177.5" y="90.5">MIC2</text>
<text x="186.5" y="94">Audio_Amplifier</text>
<text x="190.3" y="91.5">MIC1</text>
<text x="230.5" y="92.8">08</text>
<text x="230.5" y="95.3">08_RS485</text>
<text x="85.2" y="98.1">GND</text>
<text x="95.1" y="96.6">GND</text>
<text x="105.2" y="96.6">PWM_reference_80kHz</text>
<text x="134.4" y="98.1">PWM_reference_80kHz</text>
<text x="171.1" y="100.7">UART5_RX</text>
<text x="191.6" y="99.1">UART5_RX</text>
<text x="191.6" y="101.6">UART5_TX</text>
<text x="214.5" y="99.1">UART5_RX</text>
<text x="214.5" y="101.6">UART5_TX</text>
<text x="233.5" y="100.7">UART5_RX</text>
<text x="60.3" y="105.5">02</text>
<text x="134.4" y="107">SPI6_MOSI</text>
<text x="134.4" y="104.5">SPI6_MISO</text>
<text x="171" y="105.7">UART5_DE</text>
<text x="171.3" y="103.2">UART5_TX</text>
<text x="191.6" y="104.2">UART5_DE</text>
<text x="214.5" y="104.2">UART5_DE</text>
<text x="220.8" y="108">P3V3</text>
<text x="233.5" y="105.7">UART5_DE</text>
<text x="233.5" y="103.2">UART5_TX</text>
<text x="60.3" y="108">02_PWR</text>
<text x="92.5" y="113.1">USB_DPlus</text>
<text x="134.4" y="112.1">SPI6_NSS</text>
<text x="134.4" y="109.6">SPI6_SCLK</text>
<text x="171.1" y="112.1">UART8_RX</text>
<text x="171.3" y="109.6">UART8_TX</text>
<text x="220.8" y="110.5">GND</text>
<text x="233.5" y="109.6">P3V3</text>
<text x="233.5" y="112.1">GND</text>
<text x="75.3" y="117.2">USB_DMinus</text>
<text x="76.9" y="114.6">USB_DPlus</text>
<text x="77.8" y="119.7">USB_Vbus</text>
<text x="92.5" y="118.2">USB_Vbus</text>
<text x="92.5" y="115.6">USB_DMinus</text>
<text x="134.4" y="118.4">SPI6_A1</text>
<text x="134.4" y="115.9">SPI6_A2</text>
<text x="170.9" y="117.2">SPI4_MISO</text>
<text x="170.9" y="119.7">SPI4_MOSI</text>
<text x="192.9" y="115.6">SPI4_MISO</text>
<text x="192.9" y="118.2">SPI4_MOSI</text>
<text x="220.8" y="118.2">GND1</text>
<text x="220.8" y="115.6">P5V1</text>
<text x="233.5" y="119.7">GND1</text>
<text x="233.5" y="117.2">P5V_1</text>
<text x="92.5" y="125.8">BAT_measurement</text>
<text x="115.4" y="124.5">Vreference</text>
<text x="134.4" y="121">SPI6_A0</text>
<text x="170.8" y="122.3">SPI4_SCLK</text>
<text x="172" y="124.8">SPI4_NSS</text>
<text x="192.9" y="123.2">SPI4_NSS</text>
<text x="192.9" y="120.7">SPI4_SCLK</text>
<text x="217" y="124.5">Sunshine</text>
<text x="220.8" y="120.7">N5V</text>
<text x="233.5" y="122.3">N5V</text>
<text x="69.4" y="127.3">BAT_measurement</text>
<text x="84.7" y="131.1">P5V</text>
<text x="97.4" y="129.6">P5V</text>
<text x="115.4" y="127">BAT_measurement</text>
<text x="134.4" y="126.1">Vreference</text>
<text x="134.4" y="128.6">BAT_measurement</text>
<text x="173.9" y="131.1">SPI4_A1</text>
<text x="173.9" y="128.6">SPI4_A2</text>
<text x="192.9" y="127">SPI4_A2</text>
<text x="192.9" y="129.6">SPI4_A1</text>
<text x="217" y="127">LightSmog</text>
<text x="233.5" y="126.1">Sunshine</text>
<text x="233.5" y="128.6">Light_Smog</text>
<text x="77.8" y="136.2">Vreference</text>
<text x="83.4" y="133.7">P3V3</text>
<text x="92.5" y="134.7">Vreference</text>
<text x="96.1" y="132.1">P3V3</text>
<text x="96.3" y="137.2">GND</text>
<text x="115.4" y="137.2">P3V3</text>
<text x="115.4" y="134.7">P5V</text>
<text x="134.4" y="136.2">P5V</text>
<text x="173.6" y="137.5">Sunshine</text>
<text x="173.9" y="133.7">SPI4_A0</text>
<text x="189.1" y="135.9">Sunshine</text>
<text x="192.9" y="132.1">SPI4_A0</text>
<text x="83.9" y="138.8">GND</text>
<text x="84.5" y="141.3">N5V</text>
<text x="97.1" y="139.7">N5V</text>
<text x="115.4" y="139.7">GND</text>
<text x="134.4" y="138.8">P3V3</text>
<text x="134.4" y="141.3">GND</text>
<text x="172" y="140">LightSmog</text>
<text x="189.1" y="138.5">LightSmog</text>
<text x="82.1" y="146.4">P5V_1</text>
<text x="82.6" y="148.9">GND1</text>
<text x="96.3" y="147.4">GND1</text>
<text x="96.3" y="144.8">P5V1</text>
<text x="61.5" y="161.4">06</text>
<text x="131.4" y="161.4">03</text>
<text x="61.5" y="163.9">06_Audio_Amplifier</text>
<text x="97.6" y="167.7">MIC1</text>
<text x="131.4" y="163.9">03_40kHz_filters_and_driver</text>
<text x="83.5" y="169.2">MIC_1</text>
<text x="83.5" y="171.8">MIC_2</text>
<text x="97.6" y="170.2">MIC2</text>
<text x="156" y="170.5">PWMmodul_DATA_80kHz</text>
<text x="158.7" y="173.1">PWM_reference_80kHz</text>
<text x="190.3" y="169">PWMmodul_DATA_80kHz</text>
<text x="191.6" y="171.5">PWM_reference_80kHz</text>
<text x="74.1" y="175.6">Audio_Amplifier</text>
<text x="85.9" y="179.4">P5V</text>
<text x="95.1" y="174">Audio_Amplifier</text>
<text x="104" y="177.8">P5V</text>
<text x="121.7" y="179.1">P3V3</text>
<text x="121.7" y="176.6">P5V</text>
<text x="134.4" y="178.1">P5V</text>
<text x="164.9" y="176.9">Receiver1_40kHz</text>
<text x="164.9" y="179.4">Receiver2_40kHz</text>
<text x="196.7" y="175.3">Receiver1_40kHz</text>
<text x="196.7" y="177.8">Receiver2_40kHz</text>
<text x="79.1" y="184.5">Vreference</text>
<text x="84.7" y="181.9">P3V3</text>
<text x="97.6" y="182.9">Vreference</text>
<text x="104" y="185.5">GND</text>
<text x="104" y="180.4">P3V3</text>
<text x="115.4" y="181.7">Vreference</text>
<text x="121.7" y="184.2">GND</text>
<text x="134.4" y="180.7">P3V3</text>
<text x="134.4" y="185.8">GND</text>
<text x="134.4" y="183.2">Vreference</text>
<text x="85.2" y="187">GND</text>
<text x="85.8" y="189.6">N5V</text>
<text x="104" y="188">N5V</text>
<text x="121.7" y="186.7">N5V</text>
<text x="134.4" y="188.3">N5V</text>
<text x="203.8" y="192.4">Title</text>
<text x="203.8" y="200">Size</text>
<text x="206.3" y="202.5">A4</text>
<text x="213.9" y="200">Document Number</text>
<text x="287.6" y="200">Rev</text>
<text x="290.1" y="202.5">1.0</text>
<text x="203.8" y="207.6">Date:</text>
<text x="217" y="207.6">Tuesday, December 30, 2025</text>
<text x="254.6" y="207.6">Sheet</text>
<text x="267.3" y="207.6">1</text>
<text x="274.9" y="207.6">of</text>
<text x="282.5" y="207.6">9</text>
</g>
<g font-size="1.1">
<text x="31.2" y="1.3">5</text>
<text x="89.9" y="1.3">4</text>
<text x="148.5" y="1.3">3</text>
<text x="207.2" y="1.3">2</text>
<text x="265.9" y="1.3">1</text>
<text x=".5" y="28.6">D</text>
<text x="295.7" y="28.6">D</text>
<text x=".5" y="80.1">C</text>
<text x="295.7" y="80.1">C</text>
<text x=".5" y="131.7">B</text>
<text x="295.7" y="131.7">B</text>
<text x=".5" y="183.3">A</text>
<text x="295.7" y="183.3">A</text>
<text x="31.2" y="209.3">5</text>
<text x="89.9" y="209.3">4</text>
<text x="148.5" y="209.3">3</text>
<text x="207.2" y="209.3">2</text>
<text x="265.9" y="209.3">1</text>
</g>
</svg>
